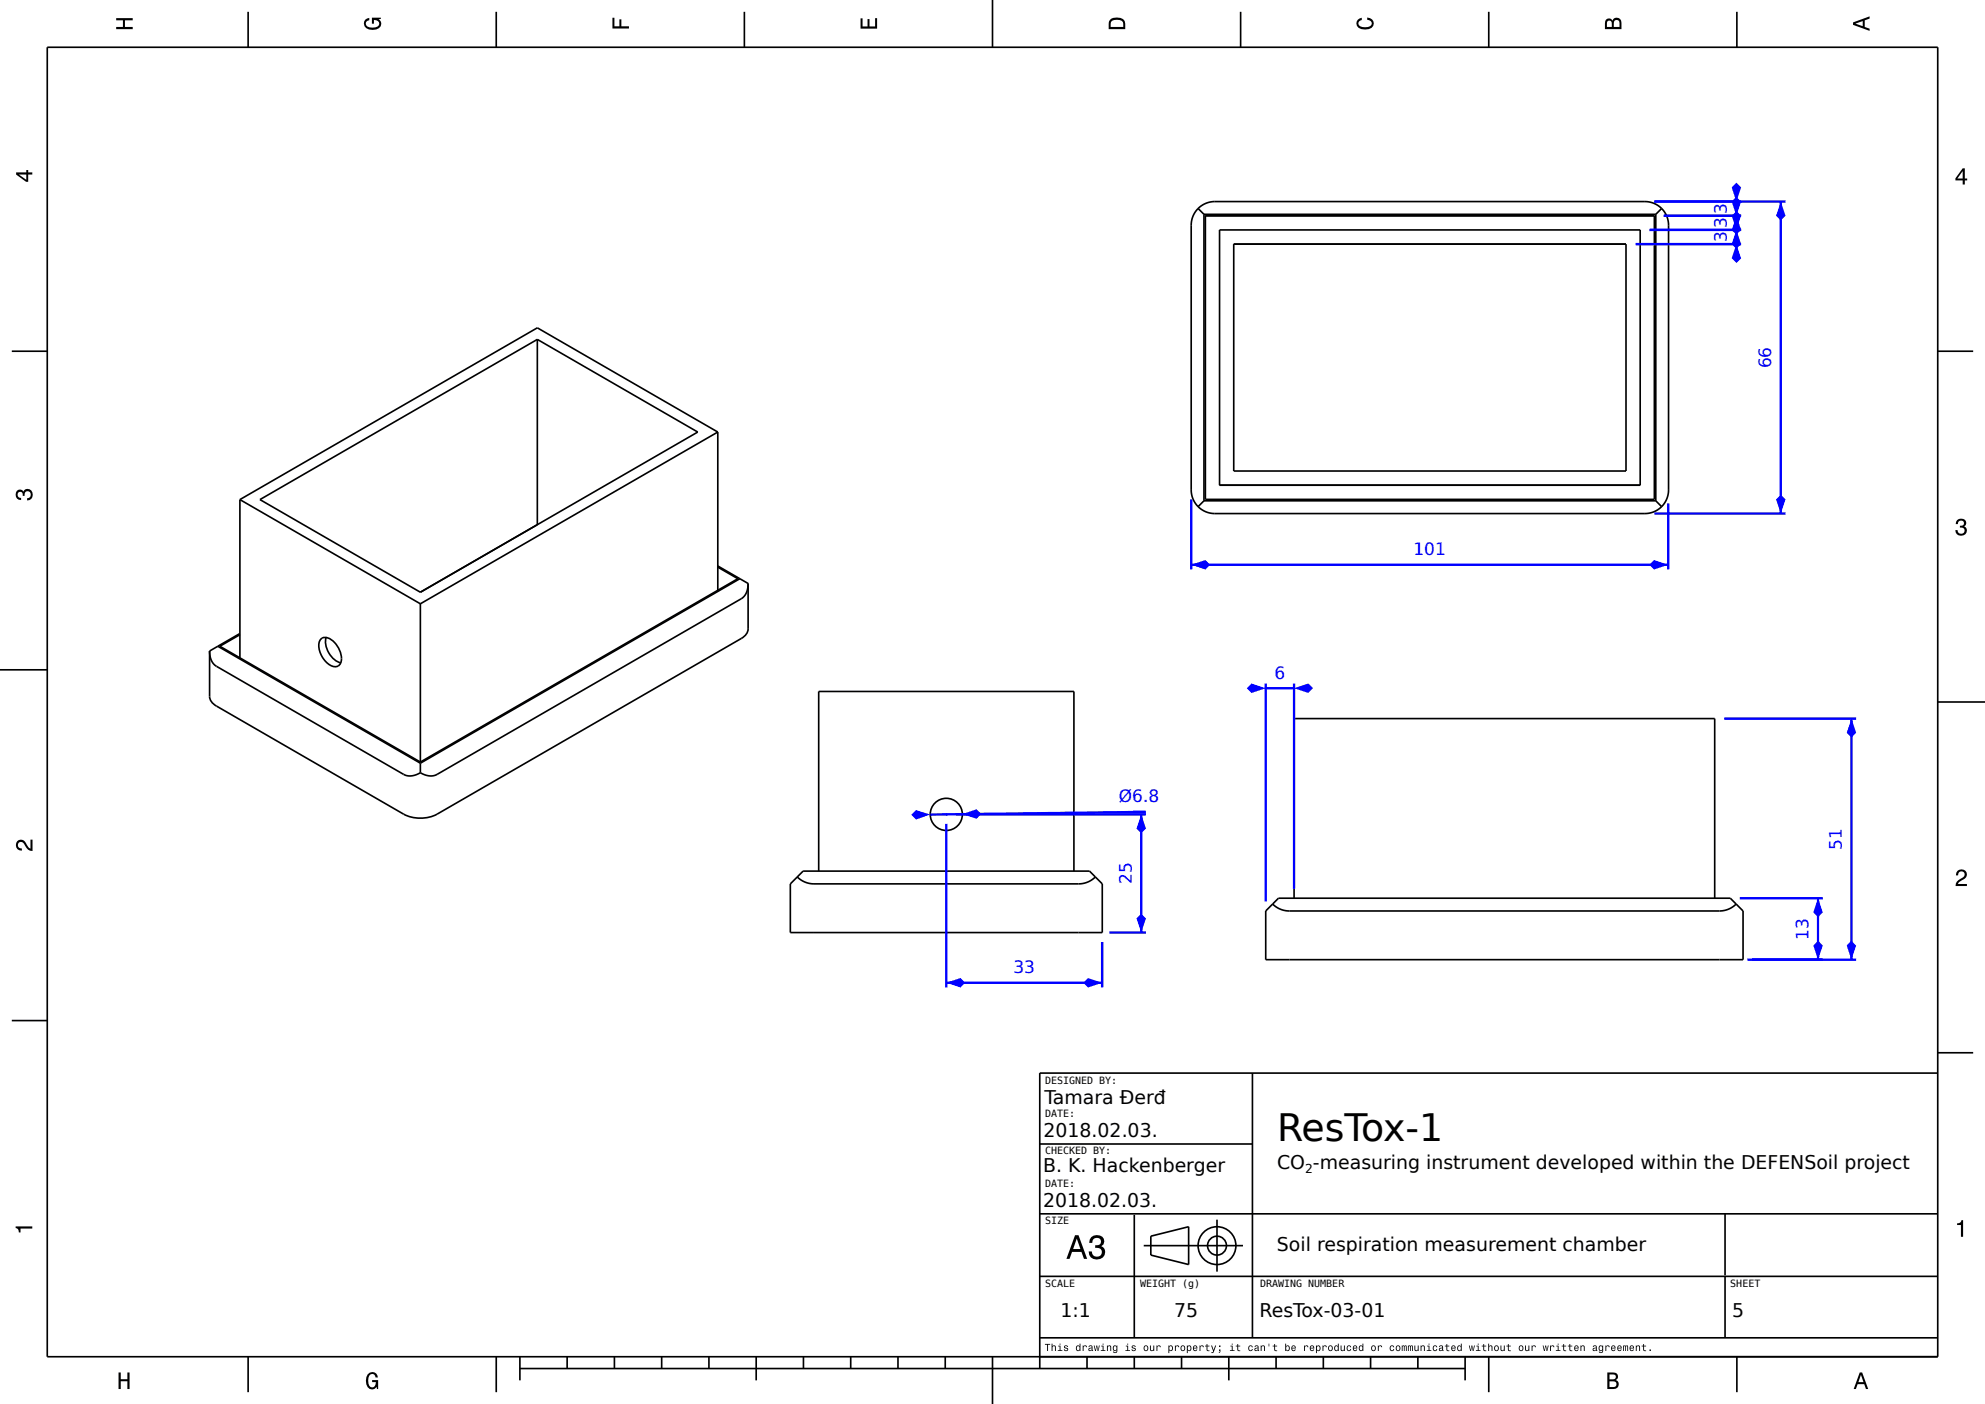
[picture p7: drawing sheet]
<svg xmlns="http://www.w3.org/2000/svg" width="420mm" height="297mm" viewBox="0 0 420 297" stroke-linecap="round" stroke-linejoin="round" font-family="sans-serif">
<g fill="none" stroke="#000" stroke-width=".35">
<path d="M210 0v10M10 10h400v277h-400zM52.5 2.5v7.5M105 2.5v7.5M157.5 2.5v7.5M262.5 2.5v7.5M315 2.5v7.5M367.5 2.5v7.5M2.5 74.3h7.5M113.7 71.8l-58.7 33.9 33.9 19.6M113.7 71.8l33.9 19.6-58.7 33.9M113.7 71.8v39.2l-24.8 14.3"/>
<path d="M410 74.3h7.5M151.9 91.4v33.5M151.9 91.4l-38.2-22.1-62.9 36.4M151.9 91.4l-63 36.3M50.8 105.7v33.5M50.8 105.7l38.1 22M151.9 119.7l6.4 3.7M151.9 120l4.2 2.4-67.2 38.8M44.3 137.7l.2 1.2a2.98 2.98 0 0 0 1.3 2.1l39.6 22.8a3.5 3.5 0 0 0 3.5-.3M46.1 136.7l-1.8 1M46.1 136.7l42.8 24.7M50.8 134l-4.7 2.7"/>
<path d="M50.8 134.3l-4.3 2.4 42.4 24.5M67.8 135.3a1.73 1.73 0 0 1 2.5 .2 4.5 4.5 0 0 1 1.7 4.9 1.53 1.53 0 0 1-2.4 .1 4.9 4.9 0 0 1-2-4.8zM69 134.8a4.7 4.7 0 0 0 3.1 5.4M88.9 127.7v33.5M156.5 122.4l-67.6 39M158.3 123.4l-.1 1.2a2.98 2.98 0 0 1-1.4 2.1l-64.3 37.1a3.5 3.5 0 0 1-3.6-.3M158.3 123.4v9.6a2.41 2.41 0 0 1-1.5 2.1l-64.3 37.1a7.8 7.8 0 0 1-7.1 0l-39.6-22.8a2.6 2.6 0 0 1-1.5-2.1v-9.6M0 141.7h10M410 148.5h10M88.9 161.4v2.1M269.3 191.2l-1.5 1.5v10.3h101v-10.3l-1.5-1.5M269.3 191.2l1.6 1.1 1.9 .4h91l1.9-.4 1.6-1.1"/>
<path d="M269.3 191.2l1.2-1.2h95.6l1.2 1.2M273.8 190v-38h89v38M2.5 215.9h7.5M265 227v56M410 222.7h7.5M410 227h-190v62.5M220 242h45M220 256.8h189.9M240 257v26M257.5 258v11M365 256.8v13M220 270h189.9"/>
<path d="M242 263.5h21M243.5 261.5l8-2v8l-8-2zM365 270v13M52.5 287v7.5M105 287v7.5M110 289.5h200M110 287v5M120 287v2.5M130 287v2.5M140 287v2.5M150 287v2.5M160 287v5"/>
<path d="M170 287v2.5M180 287v2.5M190 287v2.5M200 287v2.5M210 287v10M220 283h189.9M230 287v2.5M240 287v2.5M250 287v2.5M260 287v5M270 287v2.5M280 287v2.5"/>
<path d="M290 287v2.5M300 287v2.5M310 287v5M315 287v7.5M367.5 287v7.5"/>
<circle cx="257.5" cy="263.5" r="2"/>
<circle cx="257.5" cy="263.5" r="4"/>
</g>
<g fill="#000">
<path d="M24.6 3.8h3.5v.5h-1.7v1.4h1.7v.5h-3.5v-.5h1.4v-1.4h-1.4z" fill-rule="evenodd"/>
<path d="M77.3 4.2l.8-.4v.5a.71 .71 0 0 0-.7 .5 .71 .71 0 0 0 .4 .8 2.24 2.24 0 0 0 2.4-.3 .86 .86 0 0 0-1.1-1.1v.8h-.4v-1.3h1.9v.3l-.5 .1 .3 .2a1.17 1.17 0 0 1 .2 1.2 1.17 1.17 0 0 1-1 .7 1.9 1.9 0 0 1-2.6-1.3z" fill-rule="evenodd"/>
<path d="M129.6 3.8h.4v1.8h1.1v-1.5h.4v1.5h1.6v.4h-3.5z" fill-rule="evenodd"/>
<path d="M182.1 3.9h.4v1.7h1.1v-1.6h.4v1.6h1.2v-1.8h.4v2.3h-3.5z" fill-rule="evenodd"/>
<path d="M235 4a2.18 2.18 0 0 0-.4 2.2h3.5v-1.2a1.42 1.42 0 0 0-1.8-1.3zM235.3 4.4a2.14 2.14 0 0 1 2.3 .3l.1 1h-2.7l.1-1z" fill-rule="evenodd"/>
<path d="M287.3 4.2l.8-.4v.4a.7 .7 0 0 0-.7 .5 .7 .7 0 0 0 .4 .8 1.69 1.69 0 0 0 2.5-.5 .9 .9 0 0 0-1-.8v-.5a1.24 1.24 0 0 1 1.4 1.1 1.24 1.24 0 0 1-1.1 1.4 2.22 2.22 0 0 1-2.5-.7l-.1-.5z" fill-rule="evenodd"/>
<path d="M339.8 4.2l-.2 .7v1.3h3.5v-1.4a.98 .98 0 0 0-.7-1 .98 .98 0 0 0-1.2 .6 .84 .84 0 0 0-1.4-.2zM340.1 4.5a.54 .54 0 0 1 .7-.1 .54 .54 0 0 1 .2 .6v.7h-1zM341.6 4.4a.62 .62 0 0 1 .7-.1 .62 .62 0 0 1 .4 .6v.8h-1.2z" fill-rule="evenodd"/>
<path d="M392.1 4.7v.6l3.5 1.2v-.4l-1-.4v-1.4l1-.4v-.4zM392.6 5l1.5-.5v1z" fill-rule="evenodd"/>
<path d="M3.4 36.5v.4l2.1 1.6h.5v-1.6h.8v-.4h-.8v-.5h-.4v.5zM4 36.9h1.6v1.1z" fill-rule="evenodd"/>
<path d="M415.3 35.6l-1.6 2.1v.5h1.6v.8h.4v-.8h.5v-.4h-.5v-2.2zM415.3 36.2v1.6h-1.1z" fill-rule="evenodd"/>
<path d="M3.6 103.8a.86 .86 0 0 1 1.4 .2 1.06 1.06 0 0 1 1.2-.5 1.06 1.06 0 0 1 .7 1.2 1.1 1.1 0 0 1-1.2 1.2v-.5a.71 .71 0 0 0 .8-1 .71 .71 0 0 0-1.3-.1v.6h-.4a.61 .61 0 0 0-.3-.8 .61 .61 0 0 0-.8 .2 .61 .61 0 0 0 .2 .9l.6 .1v.5a1.15 1.15 0 0 1-1.2-.7 1.15 1.15 0 0 1 .3-1.3z" fill-rule="evenodd"/>
<path d="M414.1 110a1.08 1.08 0 0 1 1.4-.2 1.08 1.08 0 0 1 .4 1.3l-.3 .3a1.06 1.06 0 0 1 .5 1.2 1.06 1.06 0 0 1-1.2 .7 1.1 1.1 0 0 1-1.2-1.2h.5a.71 .71 0 0 0 1 .8 .71 .71 0 0 0 .1-1.3h-.6v-.4a.61 .61 0 0 0 .8-.3 .61 .61 0 0 0-.2-.8 .61 .61 0 0 0-.9 .2l-.1 .6h-.5z" fill-rule="evenodd"/>
<path d="M3.6 177.9a1.22 1.22 0 0 1 2.1 .8l.3 .5 .5 .3v-1.9h.4v2.4a1.81 1.81 0 0 1-1.8-1.4 .71 .71 0 0 0-.8-.5 .71 .71 0 0 0-.5 .9 .71 .71 0 0 0 .8 .5v.4a1.18 1.18 0 0 1-1.2-.6 1.18 1.18 0 0 1 .2-1.4z" fill-rule="evenodd"/>
<path d="M414.2 184.2a1.18 1.18 0 0 1 1.9 .3 1.18 1.18 0 0 1-1 1.7l-.5 .4-.3 .4h1.9v.4h-2.4a1.8 1.8 0 0 1 1.4-1.7 .71 .71 0 0 0 .5-.9 .71 .71 0 0 0-.9-.5 .71 .71 0 0 0-.5 .9h-.4z" fill-rule="evenodd"/>
<path d="M3.3 259.4h3.5v.5h-2.5v.8h-.3a.77 .77 0 0 0-.7-.9z" fill-rule="evenodd"/>
<path d="M227.5 261.3l-1.9 5h.7l.5-1.5h2l.6 1.5h.6l-1.8-5zM227.8 262l.8 2.2h-1.5zM230.9 261.7l-.3 .5-.1 .7h.6a.91 .91 0 0 1 1.1-1.1 .91 .91 0 0 1 .5 1.4l-1 .2v.6a1.01 1.01 0 0 1 1.4 1 1.01 1.01 0 0 1-1.5 .8l-.5-.6-.1-.5h-.6a1.73 1.73 0 0 0 1.8 1.7 1.73 1.73 0 0 0 1.6-2l-.2-.3-.6-.5a1.29 1.29 0 0 0 .5-1.6 1.29 1.29 0 0 0-1.5-.7l-.6 .1z" fill-rule="evenodd"/>
<path d="M414.1 258.8a.77 .77 0 0 0 .9-.7h.4v3.5h-.5v-2.5h-.8z" fill-rule="evenodd"/>
<path d="M25.1 290.3h.4v1.5h1.5v-1.5h.4v3.5h-.4v-1.6h-1.5v1.6h-.4z" fill-rule="evenodd"/>
<path d="M77.8 290.7a1.2 1.2 0 0 1 1.3-.4 1.2 1.2 0 0 1 .9 1.1h-.5a.71 .71 0 0 0-.6-.7 .71 .71 0 0 0-.8 .3 2.24 2.24 0 0 0 .3 2.4 .86 .86 0 0 0 1.1-1h-.8v-.5h1.3v1.9h-.2l-.1-.4-.2 .2a1.17 1.17 0 0 1-1.2 .3 1.17 1.17 0 0 1-.8-1v-1.6z" fill-rule="evenodd"/>
<path d="M221.1 284.3v.2h.5v1.3h.1v-1.3h.5v-.2zM222.5 284.2v1.6h.2v-.8l.3-.2 .2 .1v.9h.2v-.8a.38 .38 0 0 0-.3-.4 .38 .38 0 0 0-.4 .2v-.6zM223.9 284.7v.1h.3v.8h-.4v.2h1v-.2h-.4v-.9zM224.2 284.2v.3h.2v-.3zM225.2 284.7l-.1 .1a.6 .6 0 0 0 .7 .6 .27 .27 0 0 1-.2 .3 .27 .27 0 0 1-.3-.3h-.2a.42 .42 0 0 0 .6 .4 .42 .42 0 0 0 .1-.6l-.4-.2a.23 .23 0 0 1 .1-.3 .23 .23 0 0 1 .3 .2h.2l-.3-.3zM227.8 284.7a.59 .59 0 0 0-.2 .8 .59 .59 0 0 0 .7 .3l.1-.2v.2h.2v-1.6h-.2v.6l-.3-.2zM227.9 284.9l.1-.1a.42 .42 0 0 1 .4 .4 .42 .42 0 0 1-.4 .4l-.1-.2zM229.1 284.6v1.2h.2v-1h.4l.1 .2h.2a.38 .38 0 0 0-.3-.4 .38 .38 0 0 0-.4 .2v-.2zM230.4 284.7l-.1 .3h.2a.24 .24 0 0 1 .3-.3 .24 .24 0 0 1 .1 .4 .44 .44 0 0 0-.5 .1 .44 .44 0 0 0 .1 .6l.5-.2 .3 .2v-.2l-.2-.9zM230.5 285.4a.25 .25 0 0 1 .5 0 .25 .25 0 0 1-.5 0zM231.4 284.6l.3 1.2h.2l.2-1 .1 1h.2l.3-1.2h-.2l-.2 1-.1-1h-.2l-.2 1-.2-1zM233 284.7v.1h.3v.8h-.4v.2h1v-.2h-.4v-.9zM233.3 284.2v.3h.2v-.3zM234.2 284.6v1.2h.2v-.8l.3-.2 .2 .1v.9h.2v-.8a.38 .38 0 0 0-.2-.4 .38 .38 0 0 0-.5 .2v-.2zM235.6 284.7a.59 .59 0 0 0-.2 .8 .59 .59 0 0 0 .7 .3l.1-.2a.31 .31 0 0 1-.1 .4 .31 .31 0 0 1-.4-.1h-.2a.47 .47 0 0 0 .5 .3 .47 .47 0 0 0 .4-.5v-1.1h-.2v.2l-.3-.2zM235.7 284.9l.1-.1a.42 .42 0 0 1 .4 .4 .42 .42 0 0 1-.4 .4l-.1-.2zM238.2 284.7v.1h.3v.8h-.4v.2h1v-.2h-.4v-.9zM238.5 284.2v.3h.2v-.3zM239.5 284.7v.1a.6 .6 0 0 0 .6 .6 .27 .27 0 0 1-.2 .3 .27 .27 0 0 1-.3-.3h-.2a.42 .42 0 0 0 .6 .4 .42 .42 0 0 0 .1-.6l-.4-.2a.23 .23 0 0 1 .1-.3 .23 .23 0 0 1 .3 .2h.2l-.3-.3zM242.1 284.7a.57 .57 0 0 0 0 .9 .57 .57 0 0 0 .8-.1l.1-.3a.51 .51 0 0 0-.3-.6 .51 .51 0 0 0-.6 .1zM242.2 284.9l.1-.1a.42 .42 0 0 1 .5 .4 .42 .42 0 0 1-.5 .4l-.1-.2zM243.3 284.6v.8a.38 .38 0 0 0 .3 .4 .38 .38 0 0 0 .4-.2v.2h.2v-1.2h-.2v.9l-.3 .2-.2-.2v-.9zM244.7 284.6v1.2h.2l.1-1h.3l.1 .2h.2a.38 .38 0 0 0-.3-.4 .38 .38 0 0 0-.4 .2v-.2zM247.2 284.6v1.6h.2v-.6l.1 .1a.53 .53 0 0 0 .7-.5 .53 .53 0 0 0-.7-.5l-.1 .1v-.2zM247.5 284.9l.1-.1a.42 .42 0 0 1 .4 .4 .42 .42 0 0 1-.4 .4l-.2-.2zM248.6 284.6v1.2h.2l.1-1h.3l.1 .2h.2a.38 .38 0 0 0-.3-.4 .38 .38 0 0 0-.4 .2v-.2zM249.9 284.7a.57 .57 0 0 0 0 .9 .57 .57 0 0 0 .8-.1l.1-.3a.51 .51 0 0 0-.3-.6 .51 .51 0 0 0-.6 .1zM250 284.9l.1-.1a.42 .42 0 0 1 .5 .4 .42 .42 0 0 1-.5 .4l-.1-.2zM251.1 284.6v1.6h.2v-.6l.1 .1a.53 .53 0 0 0 .7-.5 .53 .53 0 0 0-.7-.5l-.1 .1v-.2zM251.4 284.9l.1-.1a.42 .42 0 0 1 .4 .4 .42 .42 0 0 1-.4 .4l-.2-.2zM252.5 284.7a.57 .57 0 0 0-.1 .9 .57 .57 0 0 0 .9 0v-.1l-.5 .1-.2-.3 .8-.1a.48 .48 0 0 0-.3-.6 .48 .48 0 0 0-.6 .1zM252.7 284.8h.3l.2 .3h-.6zM253.8 284.6v1.2h.2l.1-1h.3l.1 .2h.2a.38 .38 0 0 0-.3-.4 .38 .38 0 0 0-.4 .2v-.2zM255.3 284.3v.4h-.3v.1h.3l.1 .9 .5 .1v-.1l-.4-.1v-.2v-.6h.4v-.1h-.4v-.4zM256.2 284.6l.5 1.3-.1 .1h-.3v.2h.3l.7-1.6h-.2l-.3 1-.3-1zM257.9 284.6v.3h.3v-.3zM257.9 285.5v.3h.2l-.2 .4 .2-.1 .1-.3v-.3zM260.3 284.7v.1h.3v.8h-.4v.2h1v-.2h-.4v-.9zM260.6 284.2v.3h.2v-.3zM261.8 284.3v.4h-.3v.1h.3l.1 .9 .5 .1v-.1l-.4-.1v-.2v-.6h.4v-.1h-.4v-.4zM264.2 284.7a.57 .57 0 0 0 0 .9 .57 .57 0 0 0 .8 0l.1-.2h-.2l-.1 .2a.39 .39 0 0 1-.5-.4 .39 .39 0 0 1 .5-.4l.1 .2h.2l-.3-.4zM265.6 284.7l-.1 .3h.1a.24 .24 0 0 1 .3-.3 .24 .24 0 0 1 .2 .4 .44 .44 0 0 0-.6 .1 .44 .44 0 0 0 .1 .6l.5-.2 .3 .2v-.2l-.2-.9zM265.6 285.4a.25 .25 0 0 1 .5 0 .25 .25 0 0 1-.5 0zM266.7 284.6v1.2h.2l.1-.8 .2-.2 .2 .1 .1 .9h.1v-.8a.38 .38 0 0 0-.2-.4 .38 .38 0 0 0-.5 .2v-.2zM268.4 284.2v.6h.2v-.6zM269.6 284.3v.4h-.3v.1h.3l.1 .9 .5 .1v-.1l-.4-.1v-.2v-.6h.4v-.1h-.4v-.4zM271.9 284.2v1.6h.2v-.2a.4 .4 0 0 0 .5 .2 .4 .4 0 0 0 .3-.3v-.3a.48 .48 0 0 0-.6-.6l-.2 .2v-.6zM272.2 284.9l.1-.1a.42 .42 0 0 1 .4 .4 .42 .42 0 0 1-.4 .4l-.2-.2zM273.3 284.7a.57 .57 0 0 0 0 .9 .57 .57 0 0 0 .8 0l.1-.1-.6 .1-.2-.3 .8-.1a.48 .48 0 0 0-.3-.6 .48 .48 0 0 0-.6 .1zM273.5 284.8h.3l.2 .3h-.6zM275.9 284.6v1.2h.2l.1-1h.3l.1 .2h.2a.38 .38 0 0 0-.3-.4 .38 .38 0 0 0-.4 .2v-.2zM277.3 284.7a.57 .57 0 0 0-.1 .9 .57 .57 0 0 0 .8 0l.1-.1-.6 .1-.2-.3 .8-.1a.48 .48 0 0 0-.3-.6 .48 .48 0 0 0-.5 .1zM277.4 284.8h.3l.2 .3h-.6zM278.4 284.6v1.6h.2v-.6l.1 .1a.53 .53 0 0 0 .7-.5 .53 .53 0 0 0-.7-.5l-.1 .1v-.2zM278.7 284.9l.1-.1a.42 .42 0 0 1 .4 .4 .42 .42 0 0 1-.4 .4l-.1-.2zM279.8 284.6v1.2h.2l.1-1h.3l.1 .2h.2a.38 .38 0 0 0-.3-.4 .38 .38 0 0 0-.4 .2v-.2zM281.1 284.7a.57 .57 0 0 0 0 .9 .57 .57 0 0 0 .9-.1v-.3a.51 .51 0 0 0-.3-.6 .51 .51 0 0 0-.6 .1zM281.3 284.9l.1-.1a.42 .42 0 0 1 .4 .4 .42 .42 0 0 1-.4 .4l-.2-.2zM282.4 284.7a.59 .59 0 0 0-.1 .8 .59 .59 0 0 0 .6 .3l.2-.2v.2h.2v-1.6h-.2v.6l-.4-.2zM282.6 284.9l.1-.1a.42 .42 0 0 1 .4 .4 .42 .42 0 0 1-.4 .4l-.2-.2zM283.7 284.6v.8a.38 .38 0 0 0 .2 .4 .38 .38 0 0 0 .5-.2v.2h.2v-1.2h-.2l-.1 .9-.2 .2-.2-.2-.1-.9zM285.1 284.7a.57 .57 0 0 0-.1 .9 .57 .57 0 0 0 .8 0l.1-.2h-.2l-.1 .2a.4 .4 0 0 1-.5-.4 .4 .4 0 0 1 .5-.4l.1 .2h.2l-.3-.4zM286.4 284.7a.57 .57 0 0 0-.1 .9 .57 .57 0 0 0 .8 0l.1-.1-.6 .1-.2-.3 .8-.1a.48 .48 0 0 0-.3-.6 .48 .48 0 0 0-.5 .1zM286.5 284.8h.3l.2 .3h-.6zM287.6 284.7a.59 .59 0 0 0-.1 .8 .59 .59 0 0 0 .6 .3l.2-.2v.2h.2v-1.6h-.2v.6l-.4-.2zM287.8 284.9l.1-.1a.42 .42 0 0 1 .4 .4 .42 .42 0 0 1-.4 .4l-.2-.2zM290.2 284.7a.57 .57 0 0 0 0 .9 .57 .57 0 0 0 .9-.1v-.3a.51 .51 0 0 0-.2-.6 .51 .51 0 0 0-.7 .1zM290.4 284.9l.1-.1a.42 .42 0 0 1 .4 .4 .42 .42 0 0 1-.4 .4l-.2-.2zM291.5 284.6v1.2h.2l.1-1h.3l.2 .2h.1a.38 .38 0 0 0-.3-.4 .38 .38 0 0 0-.4 .2v-.2zM294.2 284.7a.57 .57 0 0 0-.1 .9 .57 .57 0 0 0 .9 0v-.2h-.2l-.1 .2a.39 .39 0 0 1-.5-.4 .39 .39 0 0 1 .5-.4l.1 .2h.2l-.3-.4zM295.4 284.7a.57 .57 0 0 0 0 .9 .57 .57 0 0 0 .9-.1v-.3a.51 .51 0 0 0-.2-.6 .51 .51 0 0 0-.7 .1zM295.6 284.9l.1-.1a.42 .42 0 0 1 .4 .4 .42 .42 0 0 1-.4 .4l-.2-.2zM296.6 284.6v1.2h.2v-.9l.1-.2 .1 1.1h.2v-.9l.2-.2 .1 1.1h.1l-.1-1.2-.3 .2-.2-.2-.2 .1zM297.9 284.6v1.2h.2v-.9l.1-.2 .1 1.1h.2v-.9l.2-.2 .1 1.1h.1l-.1-1.2-.3 .2-.2-.2-.2 .1zM299.3 284.6v.8a.38 .38 0 0 0 .2 .4 .38 .38 0 0 0 .5-.2v.2h.2v-1.2h-.2v.9l-.3 .2-.2-.2v-.9zM300.6 284.6v1.2h.2v-.8l.3-.2 .2 .1v.9h.2v-.8a.38 .38 0 0 0-.3-.4 .38 .38 0 0 0-.4 .2v-.2zM302 284.7v.1h.3v.8h-.4v.2h.9v-.2h-.3v-.9zM302.3 284.2v.3h.2v-.3zM303.3 284.7a.57 .57 0 0 0-.1 .9 .57 .57 0 0 0 .9 0v-.2h-.2l-.1 .2a.4 .4 0 0 1-.5-.4 .4 .4 0 0 1 .5-.4l.1 .2h.2l-.3-.4zM304.6 284.7l-.1 .3h.2a.24 .24 0 0 1 .2-.3 .24 .24 0 0 1 .2 .4 .44 .44 0 0 0-.6 .1 .44 .44 0 0 0 .1 .6l.6-.2 .3 .2v-.2l-.3-.9zM304.6 285.4a.25 .25 0 0 1 .5 0 .25 .25 0 0 1-.5 0zM306 284.3v.4h-.3v.1h.3l.1 .9 .6 .1v-.1l-.4-.1-.1-.2v-.6h.5v-.1h-.5v-.4zM307.2 284.7a.57 .57 0 0 0-.1 .9 .57 .57 0 0 0 .8 0l.1-.1-.6 .1-.2-.3 .8-.1a.48 .48 0 0 0-.2-.6 .48 .48 0 0 0-.6 .1zM307.3 284.8h.3l.2 .3h-.6zM308.4 284.7a.59 .59 0 0 0-.1 .8 .59 .59 0 0 0 .7 .3l.1-.2v.2h.2v-1.6h-.2v.6l-.3-.2zM308.6 284.9l.1-.1a.42 .42 0 0 1 .4 .4 .42 .42 0 0 1-.4 .4l-.2-.2zM310.8 284.6l.3 1.2h.2l.1-1 .2 1h.2l.3-1.2h-.2l-.2 1-.2-1h-.2l-.1 1-.2-1zM312.4 284.7v.1h.3v.8h-.4v.2h1v-.2h-.4v-.9zM312.7 284.2v.3h.2v-.3zM313.8 284.3v.4h-.3v.1h.3l.1 .9 .6 .1v-.1l-.4-.1-.1-.2v-.6h.5v-.1h-.5v-.4zM314.9 284.2v1.6h.2v-.8l.3-.2 .2 .1v.9h.2v-.8a.38 .38 0 0 0-.3-.4 .38 .38 0 0 0-.4 .2v-.6zM316.3 284.7a.57 .57 0 0 0-.1 .9 .57 .57 0 0 0 .9-.1v-.3a.51 .51 0 0 0-.2-.6 .51 .51 0 0 0-.6 .1zM316.4 284.9l.1-.1a.42 .42 0 0 1 .4 .4 .42 .42 0 0 1-.4 .4l-.2-.2zM317.5 284.6v.8a.38 .38 0 0 0 .2 .4 .38 .38 0 0 0 .5-.2v.2h.2v-1.2h-.2v.9l-.3 .2-.2-.2v-.9zM319 284.3v.4h-.3v.1h.3l.1 .9 .6 .1v-.1l-.4-.1-.1-.2v-.6h.5v-.1h-.5v-.4zM321.5 284.7a.57 .57 0 0 0-.1 .9 .57 .57 0 0 0 .9-.1v-.3a.51 .51 0 0 0-.2-.6 .51 .51 0 0 0-.6 .1zM321.6 284.9l.1-.1a.42 .42 0 0 1 .4 .4 .42 .42 0 0 1-.4 .4l-.2-.2zM322.7 284.6v.8a.38 .38 0 0 0 .3 .4 .38 .38 0 0 0 .4-.2v.2h.2v-1.2h-.2v.9l-.3 .2-.2-.2v-.9zM324.1 284.6v1.2h.2v-1h.4l.1 .2h.2a.38 .38 0 0 0-.3-.4 .38 .38 0 0 0-.5 .2v-.2zM326.4 284.6l.3 1.2h.2l.1-1 .2 1h.2l.3-1.2h-.2l-.2 1-.2-1h-.2l-.1 1-.2-1zM328 284.6v1.2h.2v-1h.4l.1 .2h.2a.38 .38 0 0 0-.3-.4 .38 .38 0 0 0-.5 .2v-.2zM329.3 284.7v.1h.3v.8h-.4v.2h1v-.2h-.4v-.9zM329.6 284.2v.3h.2v-.3zM330.8 284.3v.4h-.4v.1h.4v.9l.6 .1v-.1l-.4-.1-.1-.2v-.6h.5v-.1h-.5v-.4zM332.1 284.3v.4h-.4v.1h.4v.9l.6 .1v-.1l-.4-.1-.1-.2v-.6h.5v-.1h-.5v-.4zM333.2 284.7a.57 .57 0 0 0-.1 .9 .57 .57 0 0 0 .9 0v-.1l-.6 .1-.1-.3 .7-.1a.48 .48 0 0 0-.2-.6 .48 .48 0 0 0-.6 .1zM333.4 284.8h.3l.1 .3h-.5zM334.4 284.6v1.2h.2v-.8l.3-.2 .2 .1v.9h.2v-.8a.38 .38 0 0 0-.3-.4 .38 .38 0 0 0-.4 .2v-.2zM337.1 284.7l-.1 .3h.2a.24 .24 0 0 1 .3-.3 .24 .24 0 0 1 .1 .4 .44 .44 0 0 0-.5 .1 .44 .44 0 0 0 .1 .6l.5-.2 .3 .2v-.2l-.2-.9zM337.2 285.4a.26 .26 0 0 1 .5 0 .26 .26 0 0 1-.5 0zM338.4 284.7a.59 .59 0 0 0-.2 .8 .59 .59 0 0 0 .7 .3l.1-.2a.31 .31 0 0 1-.1 .4 .31 .31 0 0 1-.4-.1h-.2a.47 .47 0 0 0 .5 .3 .47 .47 0 0 0 .4-.5v-1.1h-.2v.2l-.3-.2zM338.5 284.9l.1-.1a.42 .42 0 0 1 .4 .4 .42 .42 0 0 1-.4 .4l-.1-.2zM339.7 284.6v1.2h.2v-1h.4l.1 .2h.2a.38 .38 0 0 0-.3-.4 .38 .38 0 0 0-.4 .2v-.2zM341 284.7a.57 .57 0 0 0-.1 .9 .57 .57 0 0 0 .9 0v-.1l-.5 .1-.2-.3 .7-.1a.48 .48 0 0 0-.2-.6 .48 .48 0 0 0-.6 .1zM341.2 284.8h.3l.1 .3h-.5zM342.3 284.7a.57 .57 0 0 0-.1 .9 .57 .57 0 0 0 .9 0v-.1l-.5 .1-.2-.3 .7-.1a.48 .48 0 0 0-.2-.6 .48 .48 0 0 0-.6 .1zM342.5 284.8h.3l.1 .3h-.5zM343.4 284.6v1.2h.2v-.9l.2-.2 .1 1.1h.1l.1-.9 .1-.2 .1 1.1h.2l-.1-1.2-.4 .2-.2-.2-.2 .1zM344.9 284.7a.57 .57 0 0 0-.1 .9 .57 .57 0 0 0 .9 0v-.1l-.5 .1-.2-.3 .7-.1a.48 .48 0 0 0-.2-.6 .48 .48 0 0 0-.6 .1zM345.1 284.8h.3l.1 .3h-.5zM346.1 284.6v1.2h.2v-.8l.3-.2 .2 .1v.9h.2v-.8a.38 .38 0 0 0-.2-.4 .38 .38 0 0 0-.5 .2v-.2zM347.7 284.3v.4h-.4v.1h.4v.9l.6 .1v-.1l-.4-.1v-.2v-.6h.4v-.1h-.4v-.4zM349 285.5v.3h.3v-.3z" fill-rule="evenodd"/>
<path d="M340.1 290.3v3.5h1.3a.98 .98 0 0 0 1.1-.7 .98 .98 0 0 0-.6-1.2 .86 .86 0 0 0 .4-1 .86 .86 0 0 0-1-.6zM340.5 290.8h.8a.53 .53 0 0 1 .6 .5 .53 .53 0 0 1-.7 .5h-.7zM340.5 292.2h.8a.61 .61 0 0 1 .7 .6 .61 .61 0 0 1-.7 .6h-.8z" fill-rule="evenodd"/>
<path d="M393.5 290.3l-1.3 3.5h.5l.4-1h1.3l.4 1h.5l-1.3-3.5zM393.7 290.8l.6 1.6h-1.1z" fill-rule="evenodd"/>
</g>
<path d="M364.8 152h27.9M391.7 152v51M370.7 203h22" fill="none" stroke="#00f" stroke-width=".5"/>
<g fill="#00f">
<path d="M390.7 200l1-1 1 1-1 3z"/>
<path d="M391.7 152l1 3-1 1-1-1z"/>
</g>
<path d="M368.1 190h17.6M384.7 190v13M369.7 203h16" fill="none" stroke="#00f" stroke-width=".5"/>
<g fill="#00f">
<path d="M384.7 199l1 1-1 3-1-3z"/>
<path d="M384.7 190l1 3-1 1-1-1z"/>
</g>
<path d="M267.8 144.6v46.1M267.8 145.6h6M273.8 144.6v43.4" fill="none" stroke="#00f" stroke-width=".5"/>
<g fill="#00f">
<path d="M273.8 145.6l3-1 1 1-1 1z"/>
<path d="M263.8 145.6l1-1 3 1-3 1z"/>
</g>
<g fill="none" stroke="#000" stroke-width=".35">
<path d="M168.7 185.5l-1.5 1.5v10.3h66v-10.3l-1.4-1.5M168.7 185.5l1.6 1.1 1.9 .4h56l1.9-.4 1.7-1.1M168.7 185.5l1.2-1.2h60.6l1.3 1.2M173.2 184.3v-38h54v38"/>
<circle cx="200.2" cy="172.3" r="3.4"/>
</g>
<circle cx="200.2" cy="172.3" r=".25" fill="#00f"/>
<path d="M196.8 172.3l45.6-.6z" fill="#000"/>
<path d="M242.4 171.7l-45.6 .6" fill="none" stroke="#00f" stroke-width=".5"/>
<g fill="#00f">
<path d="M203.6 172.2l3-1 1 1-1 1z"/>
<path d="M193.8 171.4l3 .9-3 1.1-1-1z"/>
</g>
<path d="M202.2 172.3h40.3M239.6 171.7h2.8M241.5 172.3v25M234.7 197.3h7.8" fill="none" stroke="#00f" stroke-width=".5"/>
<g fill="#00f">
<path d="M241.5 193.3l1 1-1 3-1-3z"/>
<path d="M241.5 172.3l1 3-1 1-1-1z"/>
</g>
<path d="M200.2 174.3v34.6M233.2 199.3v9.6M200.2 207.9h33" fill="none" stroke="#00f" stroke-width=".5"/>
<g fill="#00f">
<path d="M230.2 206.9l3 1-3 1-1-1z"/>
<path d="M200.2 207.9l3-1 1 1-1 1z"/>
</g>
<g fill="none" stroke="#000" stroke-width=".35">
<path d="M253.5 44.1l1.6-1.1 1.9-.4h91l2 .4 1.6 1.1M253.5 44.1l-1.1 1.6-.4 1.9v56l.4 2 1.1 1.6M253.5 44.1l1.2 1.2M254.7 45.3h95.6M254.7 45.3v60.6M255 45.6h95v60h-95zM258 48.6h89v54h-89zM261 51.6h83v48h-83zM350.3 45.3v60.6M351.6 44.1l1.1 1.6 .3 1.9v56l-.3 2-1.1 1.6M351.6 44.1l-1.3 1.2M253.5 107.2l1.6 1.1 1.9 .3h91l2-.3 1.6-1.1"/>
<path d="M254.7 105.9h95.6M254.7 105.9l-1.2 1.3M350.3 105.9l1.3 1.3"/>
</g>
<path d="M350 42.6h27.8M376.8 42.6v66M350 108.6h27.8" fill="none" stroke="#00f" stroke-width=".5"/>
<g fill="#00f">
<path d="M375.8 105.6l1-1 1 1-1 3z"/>
<path d="M376.8 42.6l1 3-1 1-1-1z"/>
</g>
<path d="M252 105.6v14.9M252 119.5h101M353 106.5v14" fill="none" stroke="#00f" stroke-width=".5"/>
<g fill="#00f">
<path d="M350 118.5l3 1-3 1-1-1z"/>
<path d="M252 119.5l3-1 1 1-1 1z"/>
</g>
<path d="M350 42.6h18.4M352 45.6h16.4M367.4 42.6v3" fill="none" stroke="#00f" stroke-width=".5"/>
<g fill="#00f">
<path d="M367.4 38.6l1 1-1 3-1-3z"/>
<path d="M367.4 45.6l1 3-1 1-1-1z"/>
</g>
<path d="M349 48.6h19.4M352 45.6h16.4M367.4 45.6v3" fill="none" stroke="#00f" stroke-width=".5"/>
<g fill="#00f">
<path d="M367.4 41.6l1 1-1 3-1-3z"/>
<path d="M367.4 48.6l1 3-1 1-1-1z"/>
</g>
<path d="M346 51.6h22.4M349 48.6h19.4M367.4 48.6v3" fill="none" stroke="#00f" stroke-width=".5"/>
<g fill="#00f">
<path d="M367.4 44.6l1 1-1 3-1-3z"/>
<path d="M367.4 51.6l1 3-1 1-1-1z"/>
</g>
<text font-size="8" x="270.2" y="241.3">ResTox-1</text>
<g font-size="4">
<text x="221" y="233.5">Tamara Đerđ</text>
<text x="220.8" y="240.5">2018.02.03.</text>
<text x="220.7" y="247.9">B. K. Hackenberger</text>
<text x="270.2" y="247.3">CO -measuring instrument developed within the DEFENSoil project</text>
<text x="220.7" y="255.4">2018.02.03.</text>
<text x="270.2" y="264.7">Soil respiration measurement chamber</text>
<text x="224.4" y="278.6">1:1</text>
<text x="248.4" y="278.6">75</text>
<text x="266.5" y="278.6">ResTox-03-01</text>
<text x="366.5" y="278.6">5</text>
</g>
<g font-size="3.6" fill="#00f">
<text x="365.4" y="45.3" transform="rotate(-90 365.4 45.3)">3</text>
<text x="365.4" y="51.3" transform="rotate(-90 365.4 51.3)">3</text>
<text x="365.4" y="48.3" transform="rotate(-90 365.4 48.3)">3</text>
<text x="374.8" y="77.9" transform="rotate(-90 374.8 77.9)">66</text>
<text x="299.1" y="117.5">101</text>
<text x="269.7" y="143.6">6</text>
<text x="236.7" y="169.7">Ø6.8</text>
<text x="389.7" y="179.8" transform="rotate(-90 389.7 179.8)">51</text>
<text x="239.5" y="187.1" transform="rotate(-90 239.5 187.1)">25</text>
<text x="382.7" y="198.8" transform="rotate(-90 382.7 198.8)">13</text>
<text x="214.4" y="205.9">33</text>
</g>
<text font-size="2.6" x="276.1" y="248.1">2</text>
<g font-size="2.1">
<text x="221.1" y="229.3">DESIGNED BY:</text>
<text x="221.1" y="236.2">DATE:</text>
<text x="221.1" y="244.1">CHECKED BY:</text>
<text x="221.1" y="251">DATE:</text>
<text x="221.1" y="258.9">SIZE</text>
<text x="221.1" y="272.2">SCALE</text>
<text x="241.2" y="272.2">WEIGHT (g)</text>
<text x="266.6" y="272.2">DRAWING NUMBER</text>
<text x="366.1" y="272.2">SHEET</text>
</g>
</svg>
